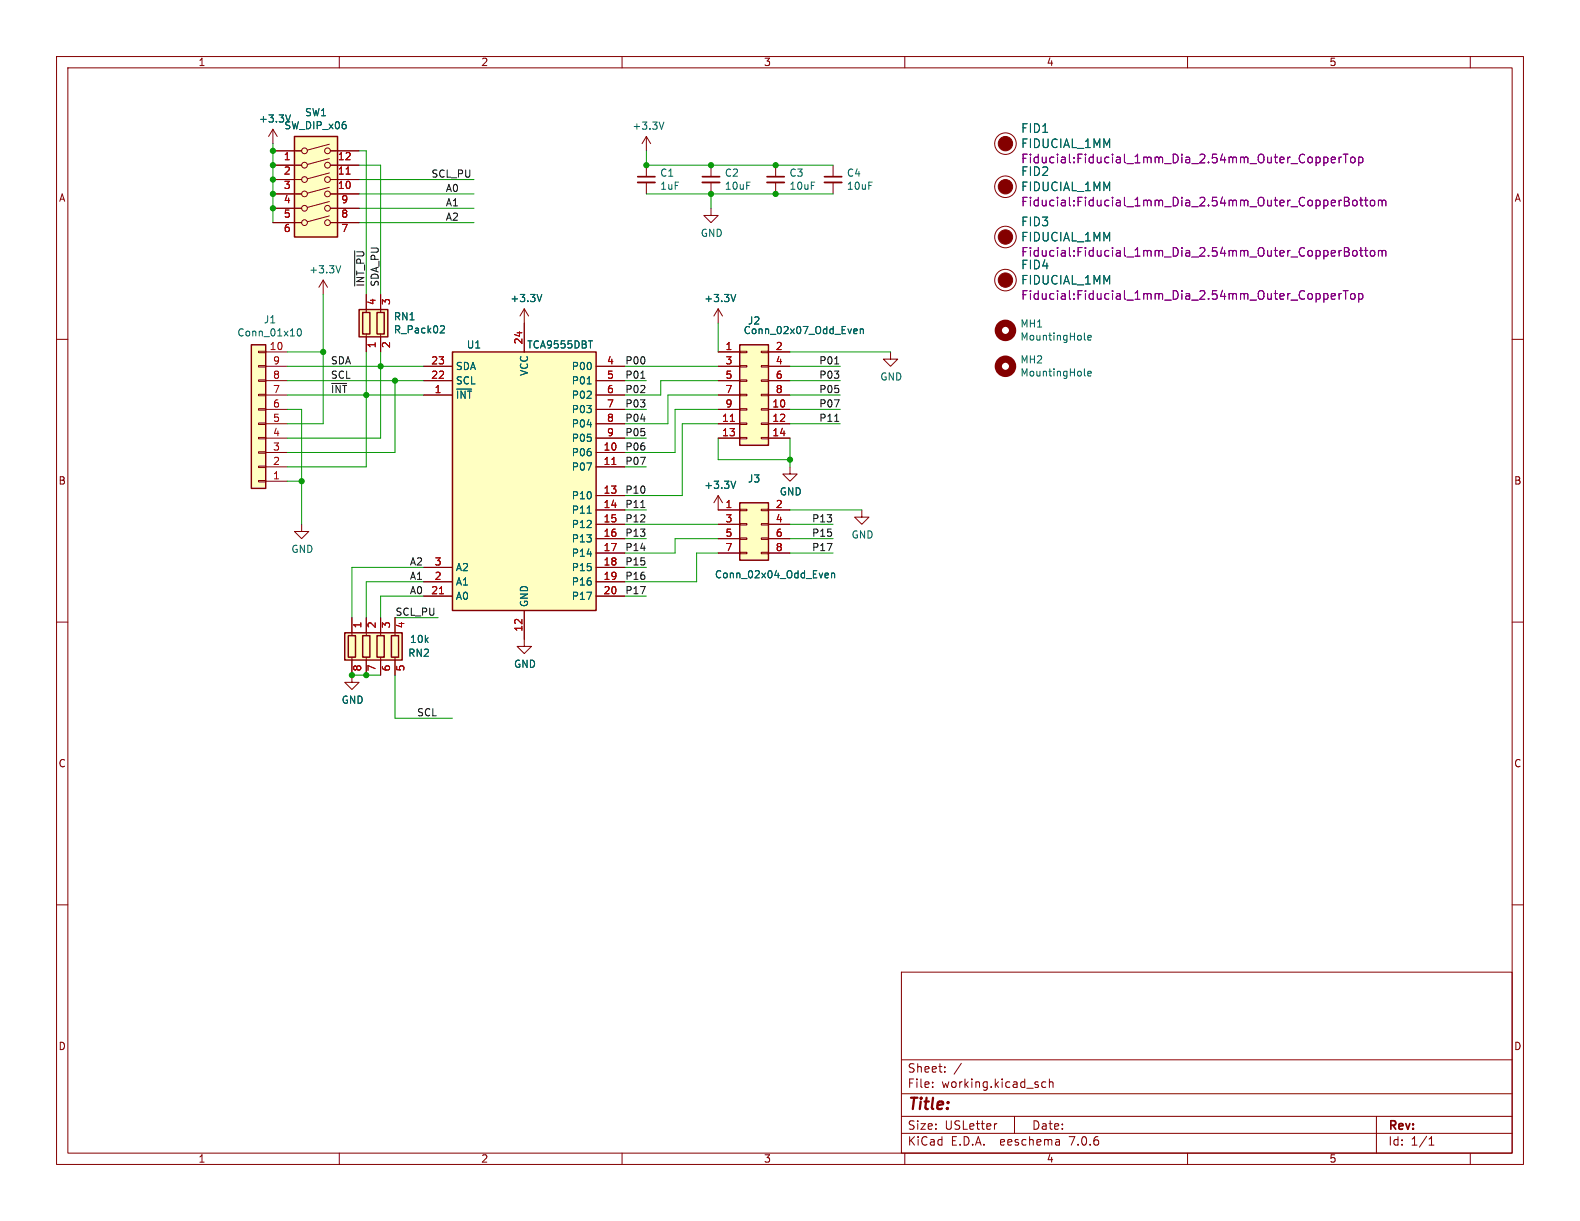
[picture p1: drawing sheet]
<svg xmlns="http://www.w3.org/2000/svg" width="279mm" height="216mm" viewBox="0 0 279 216" stroke-linecap="round" stroke-linejoin="round" font-family="sans-serif">
<g fill="none" stroke="#840000" stroke-width=".18">
<path d="M10 10h259.4v195.9h-259.4zM12 12h255.4v191.9h-255.4zM60 10v2M110 10v2M160 10v2M210 10v2M260 10v2M48.3 22.9l-.8 1.2M48.3 22.9v2.5M48.3 22.9l.7 1.2M48.3 26.7h5M48.3 31.8h5"/>
<path d="M48.3 29.2h5M48.3 34.3h5M48.3 36.8h5M48.3 39.4h5M58.2 38.2l-3.8 1M58.2 35.6l-3.8 1.1M58.2 33.1l-3.8 1.1M58.2 30.6l-3.8 1M58.2 28l-3.8 1.1M58.2 25.5l-3.8 1M58.4 26.7h5.1M58.4 31.8h5.1"/>
<path d="M58.4 29.2h5.1M58.4 34.3h5.1M58.4 36.8h5.1M58.4 39.4h5.1M114.3 24.1v2.6M114.3 29.2v2M114.3 32.3v2M114.3 24.1l-.8 1.3M114.3 24.1l.8 1.3M125.7 36.8v1.3h1.3l-1.3 1.3-1.2-1.3h1.2M125.7 29.2v2M125.7 32.3v2"/>
<path d="M137.2 29.2v2M137.2 32.3v2M147.3 29.2v2M147.3 32.3v2M10 60h2M57.1 49.5l-.7 1.3M57.1 49.5v2.6M57.1 49.5l.8 1.3M64.8 52.1v3.1M64.8 59.1v3.1M67.3 52.1v3.1M67.3 59.1v3.1"/>
<path d="M92.7 54.6v7.6M92.7 54.6l-.8 1.3M92.7 54.6l.8 1.3M127 54.6v2.6M127 54.6l-.8 1.3M127 54.6l.8 1.3M267.4 60h2M45.7 62.1h1.3v.3h-1.3zM45.7 64.6h1.3v.3h-1.3zM45.7 67.2h1.3v.2h-1.3zM45.7 69.7h1.3v.3h-1.3zM45.7 72.3h1.3v.2h-1.3z"/>
<path d="M45.7 74.8h1.3v.3h-1.3zM45.7 77.3h1.3v.3h-1.3zM45.7 79.9h1.3v.2h-1.3zM47 62.2h3.8M47 72.4h3.8M47 74.9h3.8M47 77.5h3.8M47 64.8h3.8M47 67.3h3.8M47 69.9h3.8M74.9 64.8h5.1M74.9 67.3h5.1"/>
<path d="M74.9 69.9h5.1M105.4 72.4h5.1M105.4 74.9h5.1M105.4 77.5h5.1M105.4 64.8h5.1M105.4 67.3h5.1M105.4 69.9h5.1M127 62.2h3.8M127 72.4h3.8M127 74.9h3.8M127 77.5h3.8M127 64.8h3.8"/>
<path d="M127 67.3h3.8M127 69.9h3.8M130.8 77.3h1.3v.3h-1.3zM130.8 74.8h1.3v.3h-1.3zM130.8 72.3h1.3v.2h-1.3zM130.8 69.7h1.3v.3h-1.3zM130.8 67.2h1.3v.2h-1.3zM130.8 64.6h1.3v.3h-1.3zM130.8 62.1h1.3v.3h-1.3zM134.6 77.3h1.3v.3h-1.3zM134.6 74.8h1.3v.3h-1.3zM134.6 72.3h1.3v.2h-1.3z"/>
<path d="M134.6 69.7h1.3v.3h-1.3zM134.6 67.2h1.3v.2h-1.3zM134.6 64.6h1.3v.3h-1.3zM134.6 62.1h1.3v.3h-1.3zM135.9 62.2h3.8M135.9 72.4h3.8M135.9 74.9h3.8M135.9 77.5h3.8M135.9 64.8h3.8M135.9 67.3h3.8M135.9 69.9h3.8M157.5 62.2v1.3h1.2l-1.2 1.3-1.3-1.3h1.3"/>
<path d="M45.7 82.4h1.3v.3h-1.3zM45.7 85h1.3v.2h-1.3zM47 80h3.8M47 82.6h3.8M47 85.1h3.8M53.3 92.7v1.3h1.3l-1.3 1.3-1.2-1.3h1.2M105.4 90.2h5.1M105.4 92.7h5.1M105.4 95.3h5.1M105.4 97.8h5.1M105.4 80h5.1M105.4 82.6h5.1"/>
<path d="M105.4 87.6h5.1M127 87.6l-.8 1.3M127 87.6v2.6h3.8M127 87.6l.8 1.3M127 92.7h3.8M127 95.3h3.8M127 97.8h3.8M130.8 97.7h1.3v.2h-1.3zM130.8 95.1h1.3v.3h-1.3zM130.8 92.6h1.3v.2h-1.3zM130.8 90h1.3v.3h-1.3zM134.6 97.7h1.3v.2h-1.3z"/>
<path d="M134.6 95.1h1.3v.3h-1.3zM134.6 92.6h1.3v.2h-1.3zM134.6 90h1.3v.3h-1.3zM135.9 90.2h3.8M135.9 92.7h3.8M135.9 95.3h3.8M135.9 97.8h3.8M139.7 82.6v1.2h1.3l-1.3 1.3-1.3-1.3h1.3M152.4 90.2v1.2h1.3l-1.3 1.3-1.3-1.3h1.3M10 110h2M62.2 116.2v4.5h1.3l-1.3 1.2-1.2-1.2h1.2M62.2 109.2v3.2"/>
<path d="M64.8 109.2v3.2M64.8 116.2v3.2M67.3 109.2v3.2M67.3 116.2v3.2M69.8 109.2v3.2M69.8 116.2v3.2M74.9 100.3h5.1M74.9 102.9h5.1M74.9 105.4h5.1M92.7 108v6.3h1.3l-1.3 1.3-1.3-1.3h1.3M105.4 100.3h5.1M105.4 102.9h5.1"/>
<path d="M105.4 105.4h5.1M267.4 110h2M10 160h2M267.4 160h2M159.4 171.9h108v32h-108zM159.4 197.4h108M159.4 193.4h108M159.4 187.4h108M164.9 192.1v.2M164.9 191.4v.1M167.1 189.4v.2M167.1 188.7v.1"/>
<path d="M170 188l-1.3 1.9M176.3 198.7l-.3 .1M179.4 197.4v3M184.9 191.4l-.4-.1-.3 .3v.4l.2 .2h.5M185.6 191.4l.2-.1 .3 .1 .1 .9M185.6 190.8v1.5M243.4 197.4v6.5M60 203.9v2M110 203.9v2M159.4 200.4h108M160 203.9v2M187.3 201.6l.1 .9"/>
<path d="M187.4 202.4l-.2 .1M187.4 201.8l-.2 .1M210 203.9v2M252.7 202.5h.9M252.7 201.4l.4-.4v1.5M260 203.9v2"/>
<circle cx="53.8" cy="34.3" r=".51"/>
<circle cx="53.8" cy="26.7" r=".51"/>
<circle cx="53.8" cy="29.2" r=".51"/>
<circle cx="53.8" cy="31.8" r=".51"/>
<circle cx="53.8" cy="36.8" r=".51"/>
<circle cx="53.8" cy="39.4" r=".51"/>
<circle cx="57.9" cy="29.2" r=".51"/>
<circle cx="57.9" cy="36.8" r=".51"/>
<circle cx="57.9" cy="31.8" r=".51"/>
<circle cx="57.9" cy="26.7" r=".51"/>
<circle cx="57.9" cy="34.3" r=".51"/>
<circle cx="57.9" cy="39.4" r=".51"/>
<circle cx="177.8" cy="33" r="1.9"/>
<circle cx="177.8" cy="25.4" r="1.9"/>
<circle cx="177.8" cy="41.9" r="1.9"/>
<circle cx="177.8" cy="49.5" r="1.9"/>
</g>
<g fill="#ffffc2" stroke="#ffffc2" stroke-width=".18">
<path d="M61 111.9h10.1v4.8h-10.1z"/>
<path d="M130.8 61h5.1v17.7h-5.1z"/>
<path d="M130.8 88.9h5.1v10.2h-5.1z"/>
<path d="M80 62.2h25.4v45.8h-25.4z"/>
<path d="M44.4 61h2.6v25.4h-2.6z"/>
<path d="M52.1 24.1h7.6v17.8h-7.6z"/>
<path d="M63.5 54.7h5.1v4.9h-5.1z"/>
</g>
<g fill="none" stroke="#840000" stroke-width=".25">
<path d="M52.1 24.1h7.6v17.8h-7.6zM63.5 54.7h5.1v4.9h-5.1zM64.1 55.2h1.3v3.9h-1.3zM66.7 55.2h1.2v3.9h-1.2zM44.4 61h2.6v25.4h-2.6zM80 62.2h25.4v45.8h-25.4zM130.8 61h5.1v17.7h-5.1zM130.8 88.9h5.1v10.2h-5.1zM61 111.9h10.1v4.8h-10.1zM61.6 112.4h1.3v3.8h-1.3zM64.1 112.4h1.3v3.8h-1.3zM66.7 112.4h1.2v3.8h-1.2z"/>
<path d="M69.2 112.4h1.3v3.8h-1.3z"/>
</g>
<g fill="none" stroke="#006464" stroke-width=".18">
<path d="M51.4 20.3l-.5 1.3M117.4 21.6l-.4 1.3M52.7 58.2l.2-.1a.68 .68 0 0 1 .4 .7 .68 .68 0 0 1-.4 .6 .84 .84 0 0 1-.2-1.2zM60.3 47l-.5 1.3M78.1 57.6l.4 .1 .1 .3-.8 .9h.8M95.8 52.1l-.4 1.2M130.1 52.1l-.4 1.2M151.2 58.2h.3l.1 .3-.6 .1M151.5 58.9l-.3 .1M152.1 58.3l.2-.1h.3l.1 .8M152.1 58.2v.8M191.8 60l.1 .1"/>
<path d="M192.4 59.7l.6-.1-.1-.2-.4-.1-.1 .2v.6h.5M103.8 67.9h.8M104 60.3h.8M191.8 66.3l.1 .2M192.4 66.1l.6-.2-.1-.2-.4-.1-.1 .2v.6h.5M103.8 90.7h.8M130.1 85.1l-.4 1.3M146.1 101.3l.3 .1 .1 .2-.6 .2M146.4 102.1l-.3 .1M147 101.5l.2-.2 .3 .1 .1 .8M147 101.3v.9"/>
</g>
<path d="M61.2 30.8h.7M129.1 74.5h.8M108.2 82.1h.7M77.7 105h.7" fill="none" stroke="#a90000" stroke-width=".18"/>
<path d="M112.8 32.3h3M124.2 32.3h3.1M135.6 32.3h3.1M145.8 32.3h3" fill="none" stroke="#840000" stroke-width=".33"/>
<path d="M112.8 31.2h3M124.2 31.2h3.1M135.6 31.2h3.1M145.8 31.2h3" fill="none" stroke="#840000" stroke-width=".3"/>
<g fill="#840000" stroke="#840000" stroke-width=".18">
<circle cx="177.8" cy="33" r="1.27"/>
<circle cx="177.8" cy="41.9" r="1.27"/>
<circle cx="177.8" cy="49.5" r="1.27"/>
<circle cx="177.8" cy="25.4" r="1.27"/>
</g>
<g fill="none" stroke="#840084" stroke-width=".18">
<path d="M234.1 27.8h.4l.3 .3v.4l-.1 .2h-.6M234.1 27.8v1.5M235.4 28.3l.7-.2v-.3h-.5l-.2 .2 .1 .7h.6M236.8 27.8v1M236.8 35.4v1M237.2 35.4l-.3 .1-.1 .2M237.2 27.8h-.3l-.1 .3M237.5 27.3h.9M237.7 34.9h.5l.3 .1v.3l-.3 .3a.41 .41 0 0 1 .4 .4 .41 .41 0 0 1-.3 .4h-.6zM237.7 35.6h.5M238 27.3v1.5M238.9 27.9l.2-.1 .5 .1v.6l-.1 .2-.4 .1-.2-.2z"/>
<path d="M239.3 35.5l.4-.1 .3 .3v.4l-.3 .3-.4-.1-.1-.2v-.4zM240.3 27.8v1.5M240.3 27.8h.4l.3 .3v.4l-.1 .2h-.6M240.4 35.4h.6M240.6 34.9v1.3l.4 .2M241.3 35.4h.6M241.5 34.9v1.3l.4 .2M242.4 35.5l.2-.1 .4 .1 .1 .6-.1 .2-.4 .1-.2-.1zM243.8 35.5l.4-.1 .2 .2M243.8 35.4v1M244.4 35.6l.2-.2 .4 .1 .1 .9M244.4 35.6v.8"/>
<path d="M234.1 52l.4-.1 .3 .3v.4l-.1 .2h-.6M234.1 51.9v1.5M235.4 52.4l.7-.1v-.3l-.5-.1-.2 .2 .1 .7h.6M236.8 44.3v1M236.8 51.9v1M237.2 44.3l-.3 .1-.1 .2M237.2 51.9l-.3 .1-.1 .2M237.5 51.4h.9M237.7 43.8h.5l.3 .1v.3l-.3 .3a.41 .41 0 0 1 .4 .4 .41 .41 0 0 1-.3 .4h-.6zM237.7 44.5h.5M238 51.4v1.5M239 52l.3-.1 .3 .3v.4l-.3 .3-.3-.1-.2-.2v-.4z"/>
<path d="M239.3 44.4l.4-.1 .3 .3v.4l-.3 .3-.4-.1-.1-.2v-.4zM240.3 52l.4-.1 .3 .3v.4l-.1 .2h-.6M240.3 51.9v1.5M240.4 44.3h.6M240.6 43.8v1.3l.4 .2M241.3 44.3h.6M241.5 43.8v1.3l.4 .2M242.4 44.4l.2-.1 .4 .1 .1 .6-.1 .2-.4 .1-.2-.1zM243.8 44.3v1M243.8 44.4l.4-.1 .2 .2M244.4 44.5v.8M244.4 44.5l.2-.2 .4 .1 .1 .9"/>
</g>
<g fill="none" stroke="#840000" stroke-width="1.3">
<circle cx="177.8" cy="58.4" r="1.27"/>
<circle cx="177.8" cy="64.8" r="1.27"/>
</g>
<path d="M62.7 44.4v6.2M113.3 66.9h.7M147.6 74.5h.7M147.6 64.3h.7M113.3 89.7h.7" fill="none" stroke="#0f0f0f" stroke-width=".18"/>
<g fill="none" stroke="#009600" stroke-width=".18">
<path d="M48.3 25.4v14M63.5 29.2h3.8v22.9M63.5 34.3h20.3M63.5 26.7h1.3v25.4M63.5 31.8h20.3M63.5 39.4h20.3M63.5 36.8h20.3M114.3 26.7v2.5h33M114.3 34.3h33M125.7 34.3v2.5M57.1 52.1v22.8h-6.3M127 57.2v5"/>
<path d="M50.8 67.3h24.1M50.8 72.4h2.5v20.3M50.8 69.9h24.1M50.8 64.8h24.1M50.8 62.2h6.3M64.8 62.2v20.4h-14M67.3 62.2v15.3h-16.5M69.8 67.3v12.7h-19M110.5 67.3h3.8M110.5 72.4h3.8M110.5 64.8h16.5M110.5 77.5h3.8"/>
<path d="M127 74.9h-6.4v12.7h-10.1M127 67.3h-10.2v2.6h-6.3M127 77.5v3.8h12.7M127 72.4h-7.6v7.6h-8.9M127 69.9h-8.9v5h-7.6M139.7 67.3h8.9M139.7 72.4h8.9M139.7 74.9h8.9M139.7 69.9h8.9M139.7 64.8h8.9M139.7 62.2h17.8M139.7 77.5v5.1"/>
<path d="M50.8 85.1h2.5M110.5 92.7h16.5M110.5 82.6h3.8M110.5 95.3h3.8M110.5 90.2h3.8M127 95.3h-7.6v2.5h-8.9M127 97.8h-3.8v5.1h-12.7M139.7 97.8h7.6M139.7 92.7h7.6M139.7 95.3h7.6M139.7 90.2h12.7M62.2 119.4h5.1"/>
<path d="M69.8 119.4v7.6h10.2M69.8 109.2h7.7M74.9 102.9h-10.1v6.3M74.9 100.3h-12.7v8.9M74.9 105.4h-7.6v3.8M110.5 100.3h3.8M110.5 105.4h3.8"/>
</g>
<g fill="#009600" stroke="#009600" stroke-width=".18">
<circle cx="53.3" cy="85.1" r=".46"/>
<circle cx="64.8" cy="69.9" r=".46"/>
<circle cx="69.8" cy="67.3" r=".46"/>
<circle cx="64.8" cy="119.4" r=".46"/>
<circle cx="62.2" cy="119.4" r=".46"/>
<circle cx="57.1" cy="62.2" r=".46"/>
<circle cx="114.3" cy="29.2" r=".46"/>
<circle cx="125.7" cy="34.3" r=".46"/>
<circle cx="137.2" cy="34.3" r=".46"/>
<circle cx="137.2" cy="29.2" r=".46"/>
<circle cx="125.7" cy="29.2" r=".46"/>
<circle cx="48.3" cy="29.2" r=".46"/>
<circle cx="48.3" cy="34.3" r=".46"/>
<circle cx="48.3" cy="26.7" r=".46"/>
<circle cx="48.3" cy="31.8" r=".46"/>
<circle cx="48.3" cy="36.8" r=".46"/>
<circle cx="67.3" cy="64.8" r=".46"/>
<circle cx="139.7" cy="81.3" r=".46"/>
</g>
<text font-size="2.8" fill="#840000" x="160.4" y="196.8">Title:</text>
<g font-size="2.1" fill="#006464">
<text x="180.5" y="23.7">FID1</text>
<text x="180.5" y="31.3">FID2</text>
<text x="180.5" y="40.2">FID3</text>
<text x="180.5" y="47.8">FID4</text>
</g>
<g font-size="2.1" fill="#840084">
<text x="180.5" y="26.4">FIDUCIAL_1MM</text>
<text x="180.5" y="29.1">Fiducial:Fiducial_1mm_Dia_2.54mm_Outer_CopperTop</text>
<text x="180.5" y="34">FIDUCIAL_1MM</text>
<text x="180.5" y="36.7">Fiducial:Fiducial_1mm_Dia_2.54mm_Outer_CopperBottom</text>
<text x="180.5" y="42.9">FIDUCIAL_1MM</text>
<text x="180.5" y="45.6">Fiducial:Fiducial_1mm_Dia_2.54mm_Outer_CopperBottom</text>
<text x="180.5" y="50.5">FIDUCIAL_1MM</text>
<text x="180.5" y="53.2">Fiducial:Fiducial_1mm_Dia_2.54mm_Outer_CopperTop</text>
</g>
<g font-size="2.1" fill="#840000">
<text x="160.4" y="189.9">Sheet:</text>
<text x="160.4" y="192.6">File:</text>
<text x="166.5" y="192.6">working.kicad_sch</text>
<text x="160.4" y="202.8">KiCad</text>
<text x="160.4" y="200">Size:</text>
<text x="167.1" y="200">USLetter</text>
<text x="168.1" y="202.8">E.D.A.</text>
<text x="177" y="202.8">eeschema</text>
<text x="182.4" y="200">Date:</text>
<text x="189.4" y="202.8">7.0.6</text>
<text x="245.4" y="200.2">Rev:</text>
<text x="245.4" y="202.8">Id:</text>
<text x="249.5" y="202.8">1/1</text>
</g>
<g font-size="1.8" fill="#840000">
<text x="35" y="11.9">1</text>
<text x="85" y="11.9">2</text>
<text x="135" y="11.9">3</text>
<text x="185" y="11.9">4</text>
<text x="235" y="11.9">5</text>
<text x="10.3" y="35.9">A</text>
<text x="267.7" y="35.9">A</text>
<text x="10.3" y="85.9">B</text>
<text x="267.7" y="85.9">B</text>
<text x="10.3" y="135.9">C</text>
<text x="267.7" y="135.9">C</text>
<text x="10.3" y="185.9">D</text>
<text x="267.7" y="185.9">D</text>
<text x="35" y="205.8">1</text>
<text x="85" y="205.8">2</text>
<text x="135" y="205.8">3</text>
<text x="185" y="205.8">4</text>
<text x="235" y="205.8">5</text>
</g>
<g font-size="1.8" fill="#006464">
<text x="45.7" y="21.9">+3.3V</text>
<text x="50.2" y="23.1">SW_DIP_x06</text>
<text x="53.8" y="20.8">SW1</text>
<text x="111.7" y="23.1">+3.3V</text>
<text x="116.6" y="31.4">C1</text>
<text x="116.6" y="33.8">1uF</text>
<text x="128.1" y="31.4">C2</text>
<text x="128.1" y="33.8">10uF</text>
<text x="139.5" y="31.4">C3</text>
<text x="139.5" y="33.8">10uF</text>
<text x="149.7" y="31.4">C4</text>
<text x="149.7" y="33.8">10uF</text>
<text x="123.8" y="42.1">GND</text>
<text x="54.6" y="48.5">+3.3V</text>
<text x="90.1" y="53.6">+3.3V</text>
<text x="124.4" y="53.6">+3.3V</text>
<text x="41.9" y="59.7">Conn_01x10</text>
<text x="46.6" y="57.4">J1</text>
<text x="69.6" y="59.2">R_Pack02</text>
<text x="69.6" y="56.8">RN1</text>
<text x="131.4" y="59.3">Conn_02x07_Odd_Even</text>
<text x="132.2" y="57.6">J2</text>
<text x="180.3" y="58.1">MH1</text>
<text x="80.5" y="65.6">SDA</text>
<text x="82.4" y="61.8">U1</text>
<text x="93.1" y="61.8">TCA9555DBT</text>
<text x="101" y="65.6">P00</text>
<text x="180.3" y="64.5">MH2</text>
<text x="180.3" y="60.4">MountingHole</text>
<text x="80.5" y="70.7">~{INT}</text>
<text x="80.5" y="68.2">SCL</text>
<text x="93.6" y="66.6" transform="rotate(-90 93.6 66.6)">VCC</text>
<text x="101" y="68.2">P01</text>
<text x="101" y="70.7">P02</text>
<text x="155.6" y="67.5">GND</text>
<text x="180.3" y="66.8">MountingHole</text>
<text x="101" y="73.3">P03</text>
<text x="101" y="75.8">P04</text>
<text x="101" y="80.9">P06</text>
<text x="101" y="83.4">P07</text>
<text x="101" y="78.3">P05</text>
<text x="101" y="88.5">P10</text>
<text x="124.4" y="86.6">+3.3V</text>
<text x="132.2" y="85.5">J3</text>
<text x="137.8" y="87.8">GND</text>
<text x="101" y="91">P11</text>
<text x="101" y="93.6">P12</text>
<text x="150.5" y="95.4">GND</text>
<text x="51.4" y="98">GND</text>
<text x="80.5" y="101.2">A2</text>
<text x="101" y="96.1">P13</text>
<text x="101" y="98.7">P14</text>
<text x="101" y="101.2">P15</text>
<text x="80.5" y="103.7">A1</text>
<text x="80.5" y="106.3">A0</text>
<text x="93.6" y="107.4" transform="rotate(-90 93.6 107.4)">GND</text>
<text x="101" y="103.7">P16</text>
<text x="101" y="106.3">P17</text>
<text x="126.3" y="102.5">Conn_02x04_Odd_Even</text>
<text x="72.4" y="113.9">10k</text>
<text x="72.1" y="116.3">RN2</text>
<text x="90.8" y="118.3">GND</text>
<text x="60.3" y="124.6">GND</text>
</g>
<g font-size="1.8" fill="#a90000">
<text x="50.1" y="28.7">1</text>
<text x="59.6" y="28.7">12</text>
<text x="50.1" y="31.2">2</text>
<text x="50.1" y="33.7">3</text>
<text x="59.6" y="33.7">10</text>
<text x="59.6" y="31.2">11</text>
<text x="50.1" y="36.3">4</text>
<text x="50.1" y="38.8">5</text>
<text x="50.1" y="41.4">6</text>
<text x="60.3" y="41.4">7</text>
<text x="60.3" y="38.8">8</text>
<text x="60.3" y="36.3">9</text>
<text x="66.8" y="54" transform="rotate(-90 66.8 54)">4</text>
<text x="69.3" y="54" transform="rotate(-90 69.3 54)">3</text>
<text x="47.6" y="62">10</text>
<text x="48.2" y="64.5">9</text>
<text x="66.8" y="61.7" transform="rotate(-90 66.8 61.7)">1</text>
<text x="69.3" y="61.7" transform="rotate(-90 69.3 61.7)">2</text>
<text x="76.2" y="64.5">23</text>
<text x="92.5" y="61" transform="rotate(-90 92.5 61)">24</text>
<text x="107.2" y="64.5">4</text>
<text x="128.2" y="62">1</text>
<text x="128.2" y="64.5">3</text>
<text x="137.1" y="62">2</text>
<text x="137.1" y="64.5">4</text>
<text x="48.2" y="69.6">7</text>
<text x="48.2" y="67.1">8</text>
<text x="76.2" y="67.1">22</text>
<text x="76.8" y="69.6">1</text>
<text x="107.2" y="67.1">5</text>
<text x="107.2" y="69.6">6</text>
<text x="128.2" y="67.1">5</text>
<text x="128.2" y="69.6">7</text>
<text x="137.1" y="67.1">6</text>
<text x="137.1" y="69.6">8</text>
<text x="48.2" y="77.2">4</text>
<text x="48.2" y="74.7">5</text>
<text x="48.2" y="72.1">6</text>
<text x="107.2" y="72.1">7</text>
<text x="107.2" y="74.7">8</text>
<text x="107.2" y="77.2">9</text>
<text x="127.6" y="74.7">11</text>
<text x="127.6" y="77.2">13</text>
<text x="128.2" y="72.1">9</text>
<text x="136.5" y="72.1">10</text>
<text x="136.5" y="74.7">12</text>
<text x="136.5" y="77.2">14</text>
<text x="48.2" y="82.3">2</text>
<text x="48.2" y="79.8">3</text>
<text x="106.6" y="79.8">10</text>
<text x="106.6" y="82.3">11</text>
<text x="48.2" y="84.8">1</text>
<text x="106.6" y="87.4">13</text>
<text x="106.6" y="89.9">14</text>
<text x="128.2" y="89.9">1</text>
<text x="137.1" y="89.9">2</text>
<text x="106.6" y="92.5">15</text>
<text x="106.6" y="95">16</text>
<text x="128.2" y="92.5">3</text>
<text x="128.2" y="95">5</text>
<text x="137.1" y="92.5">4</text>
<text x="137.1" y="95">6</text>
<text x="76.8" y="100.1">3</text>
<text x="106.6" y="97.5">17</text>
<text x="106.6" y="100.1">18</text>
<text x="128.2" y="97.5">7</text>
<text x="137.1" y="97.5">8</text>
<text x="76.2" y="105.2">21</text>
<text x="76.8" y="102.6">2</text>
<text x="106.6" y="102.6">19</text>
<text x="106.6" y="105.2">20</text>
<text x="64.2" y="111.2" transform="rotate(-90 64.2 111.2)">1</text>
<text x="66.8" y="111.2" transform="rotate(-90 66.8 111.2)">2</text>
<text x="69.3" y="111.2" transform="rotate(-90 69.3 111.2)">3</text>
<text x="71.8" y="111.2" transform="rotate(-90 71.8 111.2)">4</text>
<text x="92.5" y="111.8" transform="rotate(-90 92.5 111.8)">12</text>
<text x="64.2" y="118.8" transform="rotate(-90 64.2 118.8)">8</text>
<text x="66.8" y="118.8" transform="rotate(-90 66.8 118.8)">7</text>
<text x="69.3" y="118.8" transform="rotate(-90 69.3 118.8)">6</text>
<text x="71.8" y="118.8" transform="rotate(-90 71.8 118.8)">5</text>
</g>
<g font-size="1.8" fill="#0f0f0f">
<text x="76.2" y="31.5">SCL_PU</text>
<text x="78.7" y="34">A0</text>
<text x="78.7" y="39.1">A2</text>
<text x="78.7" y="36.6">A1</text>
<text x="64.5" y="50.8" transform="rotate(-90 64.5 50.8)">~{INT_PU}</text>
<text x="67" y="50.8" transform="rotate(-90 67 50.8)">SDA_PU</text>
<text x="58.4" y="64.5">SDA</text>
<text x="110.5" y="64.5">P00</text>
<text x="144.8" y="64.5">P01</text>
<text x="58.4" y="69.6">~{INT}</text>
<text x="58.4" y="67">SCL</text>
<text x="110.5" y="67">P01</text>
<text x="110.5" y="69.6">P02</text>
<text x="144.8" y="69.6">P05</text>
<text x="144.8" y="67">P03</text>
<text x="110.5" y="77.2">P05</text>
<text x="110.5" y="72.1">P03</text>
<text x="110.5" y="74.7">P04</text>
<text x="144.8" y="72.1">P07</text>
<text x="144.8" y="74.7">P11</text>
<text x="110.5" y="79.7">P06</text>
<text x="110.5" y="82.3">P07</text>
<text x="110.5" y="87.4">P10</text>
<text x="110.5" y="89.9">P11</text>
<text x="110.5" y="92.4">P12</text>
<text x="110.5" y="95">P13</text>
<text x="143.5" y="95">P15</text>
<text x="143.5" y="92.4">P13</text>
<text x="72.4" y="100.1">A2</text>
<text x="110.5" y="97.5">P14</text>
<text x="110.5" y="100.1">P15</text>
<text x="143.5" y="97.5">P17</text>
<text x="72.4" y="102.6">A1</text>
<text x="72.4" y="105.1">A0</text>
<text x="110.5" y="102.6">P16</text>
<text x="110.5" y="105.1">P17</text>
<text x="69.8" y="109">SCL_PU</text>
<text x="73.7" y="126.7">SCL</text>
</g>
</svg>
